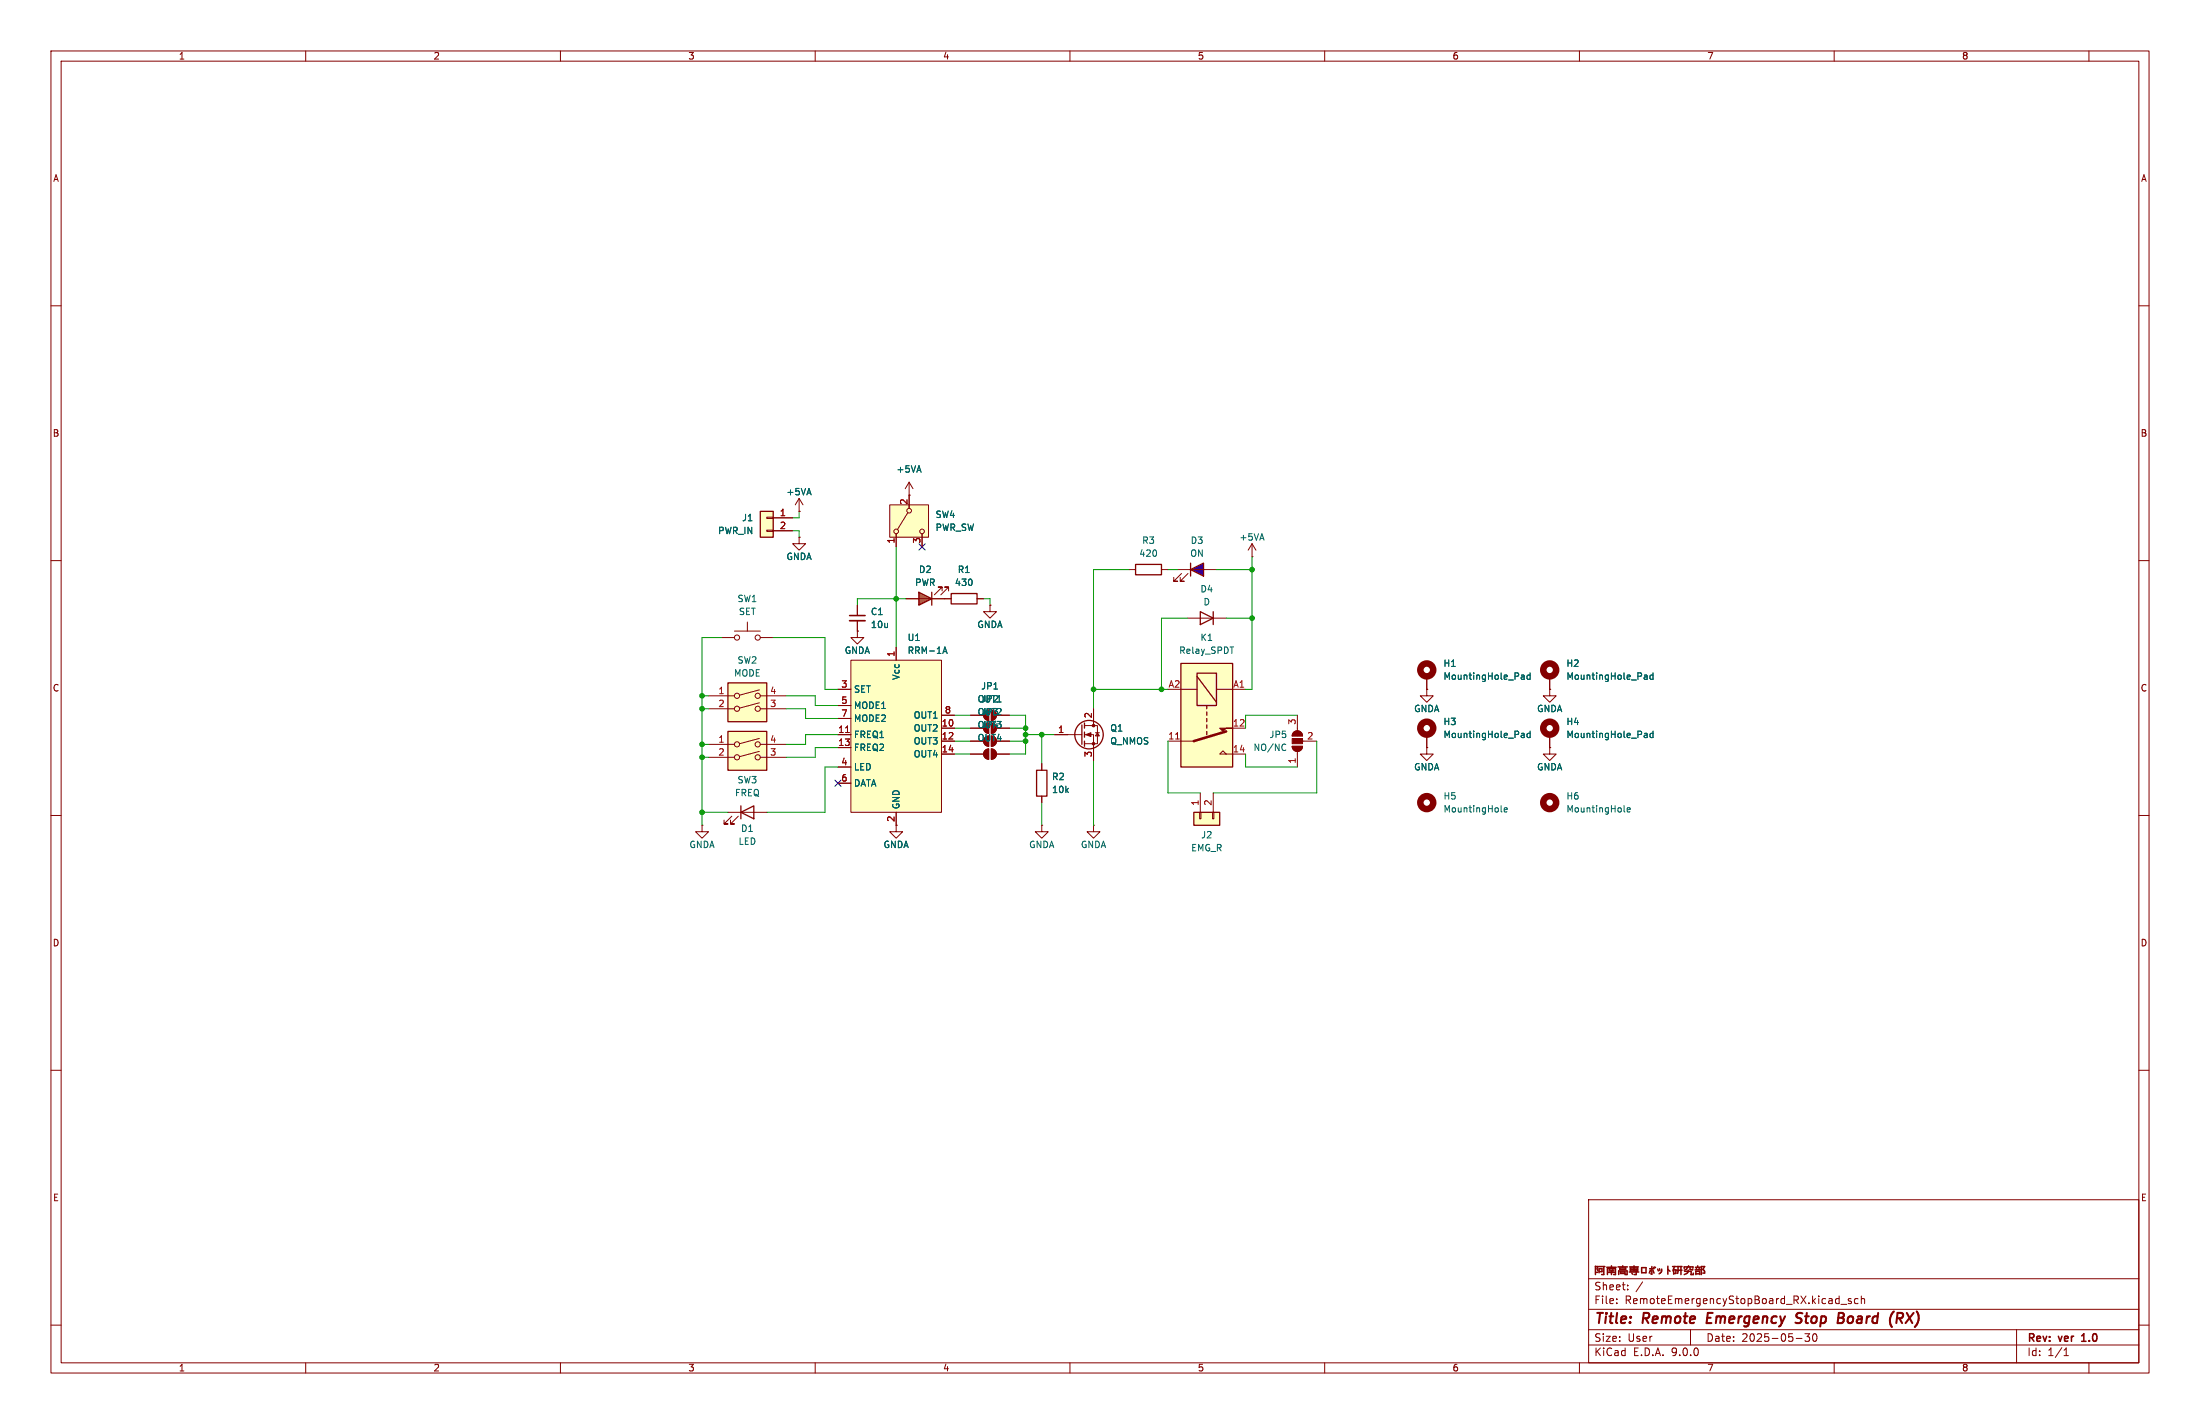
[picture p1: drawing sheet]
<svg xmlns="http://www.w3.org/2000/svg" width="432mm" height="279mm" viewBox="0 0 432 279" stroke-linecap="round" stroke-linejoin="round" font-family="sans-serif">
<g fill="none" stroke="#840000" stroke-width=".2">
<path d="M10 10h411.8v259.4h-411.8zM12 12h407.8v255.4h-407.8zM60 10v2M110 10v2M160 10v2M210 10v2M260 10v2M310 10v2M360 10v2M410 10v2M10 60h2M419.8 60h2"/>
<path d="M10 110h2M419.8 110h2M10 160h2M419.8 160h2M10 210h2M419.8 210h2M311.8 235.4h108v32h-108zM10 260h2M311.8 256.9h108M311.8 250.9h108M317.3 255.6v.2M317.3 254.9v.1"/>
<path d="M319.5 252.9v.2M319.5 252.2v.1M322.4 251.5l-1.3 1.9M361.3 255.9h1.2M363.3 254.9l-.3-.1-.2 .2v.2l.5 .2v.3h-.5M364.7 254.9l-.4-.1-.3 .3 .1 .6h.6M365.3 254.9l.2-.1 .4 .1 .1 .9M365.3 254.3v1.5M419.8 260h2M60 267.4v2M110 267.4v2M160 267.4v2"/>
<path d="M210 267.4v2M260 267.4v2M310 267.4v2M311.8 263.9h108M311.8 260.9h108M331.8 260.9v3M352.5 262.6h1.2M355.2 261.7l-.5 .6 .4 .1v.6l-.2 .2-.6-.2M355.9 261.8a.81 .81 0 0 0 .4 1.4l.2-.2 .1-.4-.1-.8M360 267.4v2M395.8 260.9v6.5M405.1 266h.9"/>
<path d="M405.1 264.9l.4-.4v1.5M410 267.4v2"/>
</g>
<g fill="none" stroke="#840000" stroke-width=".3">
<path d="M313.1 248.4v1.7M313.1 248.5h.5l-.2 .4M313.4 249.6h.2M313.5 249l.1 .4M313.8 248.5h1.2M313.9 249.5h.5v-.6h-.5v.8M314.8 248.5v1.6h-.4M315.4 248.6h1.8M315.5 250.1v-1.2h1.6v1.2h-.4M315.7 249.6h1.2M315.8 249.4h1M315.9 249.1l.1 .1"/>
<path d="M316.3 248.4v.5M316.3 249.4v.7M316.6 249.1l-.1 .3M317.6 248.6h1.8M317.7 250.1v-.7h1.7v.7h-.5M317.9 248.8h1.2v.3h-1.2zM318.1 249.6h.8v.3h-.8zM318.5 248.4v.2M319.8 249.6h1.8M319.9 248.6h1.7M320 248.8h1.4v.6h-1.4zM320 249.1h1.4"/>
<path d="M320.3 249.8l.1 .2M320.7 248.4v1M321.1 249.4v.7h-.4M322.2 248.7h.9v1h-.9zM323.8 248.9h.8M323.9 249.2l-.2 .6M324.2 248.5v1.5l-.2-.1M324.4 249.2l.2 .6M324.6 248.6l.1 .2M324.8 248.6l.1 .1M325.4 249l.1 .4M325.7 248.9l.1 .4"/>
<path d="M326.1 249a.77 .77 0 0 1-.5 .9M327.4 249.1l.4 .3M327.4 248.4v1.6M328.3 248.5h.7M328.4 249.1h.5v.8h-.4M328.5 248.9v1.1M328.6 248.5l-.2 .9M329.1 249.2h1M329.1 248.5h1M329.4 248.5l-.1 1.4M329.9 248.5v1.6M330.6 249.4h1.3v.7"/>
<path d="M331.2 248.6l-.3 .5-.3 .1M331.4 249.2l-.1 .4-.7 .5M331.4 248.4v.2M331.7 248.6v.5h.5v-.1M332.3 248.8v-.2h-1.7v.3M332.4 249.8v.3h-.5M332.7 249.1h1.1M332.8 248.6h.9M332.9 250.1v-.7h.7v.7M332.9 249.9h.7M332.9 248.8l.1 .2M333.2 248.4v.2"/>
<path d="M333.6 248.7l-.2 .4M334.2 249.8h.4l-.1-.5-.3-.2 .4-.6h-.7v1.6M408.6 263.2h.8M408.7 262l-.1 .1"/>
</g>
<path d="M335.2 257.6l-.2 2h.9M353.5 259.4a.85 .85 0 0 1-1.1 .1M353.5 257.6h-.5l-.3 .2a.45 .45 0 0 0 .2 .8l.5 .1M360.8 258.6h.7M360.9 257.6l.9 .1a.51 .51 0 0 1 .1 .5 .51 .51 0 0 1-.4 .4M361.5 258.6l.2 .1a.58 .58 0 0 1-.3 .9h-.7M371.7 257.3l-.1 .1M372.8 258.7l.5 .9M373.4 257.7l-1-.1-.2 2M373.4 258.5l-.3 .2h-.8" fill="none" stroke="#840000" stroke-width=".4"/>
<path d="M142.9 134h7.6v7.6h-7.6z" fill="#ffffc2"/>
<g fill="none" stroke="#840000" stroke-width=".2">
<path d="M139.1 136.5h5M139.1 139.1h5M149 135.4l-3.8 1M149 137.9l-3.8 1M149.2 136.5h5.1M149.2 139.1h5.1"/>
<circle cx="144.7" cy="139.1" r=".51"/>
<circle cx="144.7" cy="136.5" r=".51"/>
<circle cx="148.7" cy="136.5" r=".51"/>
<circle cx="148.7" cy="139.1" r=".51"/>
</g>
<path d="M142.9 134h7.6v7.6h-7.6z" fill="none" stroke="#840000" stroke-width=".25"/>
<path d="M167 129.5h17.8v29.9h-17.8z" fill="#ffffc2"/>
<g fill="none" stroke="#840000" stroke-width=".2">
<path d="M221.6 111.8h1.3M228 111.8h1.2M164.5 135.3h2.5M164.5 138.4h2.5M167 129.5h17.8v29.9h-17.8zM175.9 127v2.5M164.5 141h2.5M164.5 144.1h2.5M164.5 146.7h2.5M164.5 150.5h2.5M164.5 153.7h2.5M175.9 159.4v2.5"/>
<path d="M184.8 140.3h2.5M184.8 142.9h2.5M184.8 145.4h2.5M184.8 148h2.5"/>
</g>
<path d="M166 143.7h.7" fill="none" stroke="#a90000" stroke-width=".2"/>
<path d="M185 128.2l.5-1.3 .4 1.3M185.2 127.9h.6" fill="none" stroke="#006464" stroke-width=".2"/>
<path d="M222.9 110.7h5.1v2.1h-5.1z" fill="none" stroke="#840000" stroke-width=".25"/>
<path d="M233.7 111.8l2.5-1.3v2.5z" fill="#00f"/>
<g fill="none" stroke="#840000" stroke-width=".2">
<path d="M194.3 118.7v1.3h1.3l-1.3 1.3-1.3-1.3h1.3M194.3 118.7h.1M231.1 111.8h7.7M231.9 112.5l-1.5 1.5h.7h-.7v-.7M233.2 112.5l-1.6 1.5h.8h-.8v-.7M193.3 139.6l.8-.3v2.1a1.01 1.01 0 0 1-1-.7 1.01 1.01 0 0 1 .2-1.1zM194.6 139.3a1.02 1.02 0 0 1 1 1 1.02 1.02 0 0 1-1 1.1zM214.6 139.1v3.3M190.5 140.3h2.5M195.6 140.3h2.5M204.5 149.9v1.2M204.5 156.2v1.3"/>
<path d="M207 144.1h5.3M212.9 142.4h2.5v3.5h-2.5M212.9 144.1h1.7v5.1M215 143.8h.8M215.4 143.8l.4 .6h-.8zM137.8 161.9v1.3h1.3l-1.3 1.3-1.3-1.3h1.3M137.8 161.9h.1M175.9 161.9v1.3h1.3l-1.3 1.3-1.3-1.3h1.3M204.5 161.9v1.3h1.2l-1.2 1.3-1.3-1.3h1.3M204.5 161.9h.1M214.6 161.9v1.3h1.3l-1.3 1.3-1.2-1.3h1.2M214.6 161.9h.1"/>
</g>
<g fill="none" stroke="#840000" stroke-width=".25">
<path d="M233.7 111.8l2.5-1.3v2.5zM233.7 110.5v2.5M203.5 151.1h2v5.1h-2zM212.3 142.2v3.9M212.9 141.9v1M212.9 143.6v1.1M212.9 145.4v1"/>
<circle cx="213.7" cy="144.1" r="2.79"/>
</g>
<g fill="#840000" stroke="#840000" stroke-width=".2">
<path d="M193.3 139.6l.8-.3v2.1a1.01 1.01 0 0 1-1-.7 1.01 1.01 0 0 1 .2-1.1z"/>
<path d="M194.6 139.3a1.02 1.02 0 0 1 1 1 1.02 1.02 0 0 1-1 1.1z"/>
<path d="M213.1 144.1l1-.3v.7z"/>
<circle cx="214.6" cy="142.4" r=".25"/>
<circle cx="214.6" cy="145.9" r=".25"/>
</g>
<path d="M234.3 159.4h5.1v2.5h-5.1z" fill="#ffffc2"/>
<path d="M145.4 159.4l2.6-1.3v2.6zM145.4 158.1v2.6M234.3 159.4h5.1v2.5h-5.1z" fill="none" stroke="#840000" stroke-width=".25"/>
<path d="M142.9 159.4h7.6M235.5 159.4h.2v1.3h-.2zM235.6 155.6v3.8M238 159.4h.3v1.3h-.3zM238.1 155.6v3.8M143.6 160.1l-1.5 1.6h.8h-.8v-.8M144.9 160.1l-1.5 1.6h.7h-.7v-.8" fill="none" stroke="#840000" stroke-width=".2"/>
<path d="M142.9 143.5h7.6v7.6h-7.6z" fill="#ffffc2"/>
<g fill="none" stroke="#840000" stroke-width=".2">
<path d="M178.4 97.2h.1M178.4 94.6l-.7 1.3M178.4 94.6l.8 1.3M178.4 94.6v2.6M139.1 146.1h5M139.1 148.6h5M149 144.9l-3.8 1M149 147.4l-3.8 1.1M149.2 146.1h5.1M149.2 148.6h5.1M190.5 145.4h2.5M190.5 148h2.5"/>
<path d="M190.5 142.9h2.5M193.3 144.7l.8-.3v2a1.01 1.01 0 0 1-1-.6 1.01 1.01 0 0 1 .2-1.1zM193.3 147.2l.8-.3v2.1a1.01 1.01 0 0 1-1-.7 1.01 1.01 0 0 1 .2-1.1zM193.3 142.2l.8-.3v2a1.01 1.01 0 0 1-1-.6 1.01 1.01 0 0 1 .2-1.1zM194.6 144.4a1.02 1.02 0 0 1 1 1 1.02 1.02 0 0 1-1 1zM194.6 146.9a1.02 1.02 0 0 1 1 1.1 1.02 1.02 0 0 1-1 1zM194.6 143.9v-2a1.02 1.02 0 0 1 1 1 1.02 1.02 0 0 1-1 1M195.6 145.4h2.5M195.6 148h2.5M195.6 142.9h2.5"/>
<circle cx="144.7" cy="148.6" r=".51"/>
<circle cx="144.7" cy="146.1" r=".51"/>
<circle cx="148.7" cy="146.1" r=".51"/>
<circle cx="148.7" cy="148.6" r=".51"/>
</g>
<path d="M142.9 143.5h7.6v7.6h-7.6z" fill="none" stroke="#840000" stroke-width=".25"/>
<g fill="#840000" stroke="#840000" stroke-width=".2">
<path d="M193.3 144.7l.8-.3v2a1.01 1.01 0 0 1-1-.6 1.01 1.01 0 0 1 .2-1.1z"/>
<path d="M194.6 144.4a1.02 1.02 0 0 1 1 1 1.02 1.02 0 0 1-1 1z"/>
<path d="M193.3 147.2l.8-.3v2.1a1.01 1.01 0 0 1-1-.7 1.01 1.01 0 0 1 .2-1.1z"/>
<path d="M194.6 146.9a1.02 1.02 0 0 1 1 1.1 1.02 1.02 0 0 1-1 1z"/>
<path d="M193.3 142.2l.8-.3v2a1.01 1.01 0 0 1-1-.6 1.01 1.01 0 0 1 .2-1.1z"/>
<path d="M194.6 141.9a1.02 1.02 0 0 1 1 1 1.02 1.02 0 0 1-1 1z"/>
</g>
<path d="M231.8 130.2h10.1v20.3h-10.1z" fill="#ffffc2"/>
<g fill="none" stroke="#840000" stroke-width=".2">
<path d="M156.8 97.8l-.7 1.3M156.8 97.8l.8 1.3M156.8 97.8v2.5M156.8 100.3h.1M156.8 105.4v1.3h1.3l-1.3 1.3-1.2-1.3h1.2M156.8 105.4h.1M245.7 109.2h.1M245.7 106.7l-.7 1.3M245.7 106.7l.8 1.3M245.7 106.7v2.5M231.8 135.3h3.1M233 121.3h7.7"/>
<path d="M238.8 135.3h5.7M280 135.3v1.2h1.3l-1.3 1.3-1.2-1.3h1.2M280 135.3h.1M280 132.7v2.6M304.2 135.3v1.2h1.2l-1.2 1.3-1.3-1.3h1.3M304.2 135.3h.1M304.2 132.7v2.6M229.2 145.4h5.1M240.7 148l-.7-.7-.6 .7h5.1M241.9 142.9h2.6M253.6 146.4h2.1a1.02 1.02 0 0 1-1.1 1 1.02 1.02 0 0 1-1-1zM253.9 143.7a1.02 1.02 0 0 1 1.1-.2 1.02 1.02 0 0 1 .7 .9h-2.1z"/>
<path d="M254.6 140.3v3.1M254.6 147.4v3.1M255.7 145.4h2.7M280 146.7v1.3h1.3l-1.3 1.2-1.2-1.2h1.2M280 146.7h.1M280 144.1v2.6M304.2 146.7v1.3h1.2l-1.2 1.2-1.3-1.2h1.3M304.2 146.7h.1M304.2 144.1v2.6"/>
</g>
<path d="M231.8 130.2h10.1v20.3h-10.1zM234.9 132.1h3.9v6.3h-3.9zM234.9 132.7l3.9 5.1M235.6 120l2.5 1.3-2.5 1.3zM236.9 138.4v.7M236.9 139.7v.6M238.1 120v2.6M236.9 141v.6M236.9 142.2v.7M236.9 143.5v.6" fill="none" stroke="#840000" stroke-width=".25"/>
<g fill="#840000" stroke="#840000" stroke-width=".2">
<path d="M239.4 142.9h2.5h-1.2l-.7 .6z"/>
<path d="M253.6 146.4h2.1a1.02 1.02 0 0 1-1.1 1 1.02 1.02 0 0 1-1-1z"/>
<path d="M253.6 144.9h2.1v1h-2.1z"/>
<path d="M253.9 143.7a1.02 1.02 0 0 1 1.1-.2 1.02 1.02 0 0 1 .7 .9h-2.1z"/>
</g>
<path d="M240.7 143.5l-6.4 1.9" fill="none" stroke="#840000" stroke-width=".51"/>
<path d="M230.7 145h.8" fill="none" stroke="#a90000" stroke-width=".2"/>
<g fill="none" stroke="#840000" stroke-width="1.3">
<circle cx="280" cy="131.4" r="1.27"/>
<circle cx="304.2" cy="131.4" r="1.27"/>
<circle cx="280" cy="157.5" r="1.27"/>
<circle cx="280" cy="142.9" r="1.27"/>
<circle cx="304.2" cy="157.5" r="1.27"/>
<circle cx="304.2" cy="142.9" r="1.27"/>
</g>
<g fill="none" stroke="#006464" stroke-width=".2">
<path d="M298.7 132.4l.5 .2v.7M299.2 133.2l-.5 .1M299.2 132.8h-.5M300.3 132v1.3M300.3 132.5l-.3-.1-.3 .3 .1 .5h.5M322.9 132.4l.4 .2v.7M323.3 133.2l-.4 .1M323.3 132.8h-.4M324.4 132.5l-.3-.1-.3 .3 .2 .5h.4M324.4 132v1.3M252.1 146l.3 .1M252.4 147.1l-.3 .2"/>
<path d="M294.6 159.1l.2 .2M295.2 158.9l.6-.1v-.3h-.4l-.2 .2 .1 .6h.5M298.7 143.9l.5 .2v.6M299.2 144.7h-.5M299.2 144.2h-.5M300.3 143.9h-.3l-.3 .2 .1 .6h.5M300.3 143.5v1.2M318.8 159.1l.1 .2M319.4 158.9l.6-.1-.1-.3h-.4l-.1 .2v.6h.5M322.9 143.9l.4 .2v.6M323.3 144.7h-.4M323.3 144.2h-.4"/>
<path d="M324.4 143.9h-.3l-.3 .2 .2 .6h.4M324.4 143.5v1.2"/>
</g>
<path d="M149.2 100.3h2.6v5.1h-2.6z" fill="#ffffc2"/>
<path d="M149.2 100.3h2.6v5.1h-2.6z" fill="none" stroke="#840000" stroke-width=".25"/>
<g fill="none" stroke="#840000" stroke-width=".2">
<path d="M150.5 101.5h1.3v.2h-1.3zM150.5 104h1.3v.3h-1.3zM151.8 101.6h3.8M151.8 104.1h3.8M168.3 118.7v2.1M141.6 125.1h2.5M144.1 123.8h5.1M146.7 122v1.8M149.2 125.1h2.6M168.3 123.8v1.3h1.2l-1.2 1.3-1.3-1.3h1.3M168.3 123.8h.1M168.3 121.8v2"/>
<circle cx="144.7" cy="125.1" r=".51"/>
<circle cx="148.7" cy="125.1" r=".51"/>
</g>
<path d="M166.8 120.8h3" fill="none" stroke="#840000" stroke-width=".3"/>
<path d="M166.8 121.8h3" fill="none" stroke="#840000" stroke-width=".33"/>
<path d="M174.6 99.1h7.6v6.3h-7.6z" fill="#ffffc2"/>
<g fill="none" stroke="#840000" stroke-width=".2">
<path d="M174.6 99.1h7.6v6.3h-7.6zM178.4 97.2v2.5M175.9 104.8v2.5M178.2 100.6l-2.1 3.3M181 104.8v2.5M185.4 117.5h1.3M191.8 117.5h1.2"/>
<circle cx="175.9" cy="104.3" r=".46"/>
<circle cx="178.4" cy="100.2" r=".46"/>
<circle cx="181" cy="104.3" r=".46"/>
</g>
<path d="M186.7 116.5h5.1v2h-5.1z" fill="none" stroke="#840000" stroke-width=".25"/>
<path d="M180.3 116.2l2.6 1.3-2.6 1.2z" fill="#ee7800"/>
<g fill="none" stroke="#840000" stroke-width=".2">
<path d="M178.4 97.2h.1M178.4 97.2v2.5M151.8 101.6h3.8M151.8 104.1h3.8M156.8 100.3h.1M156.8 105.4h.1M168.3 118.7v2.1M175.9 104.8v2.5M177.8 117.5h8.9M181 104.8v2.5M184.9 116v-.8h-.8h.8l-1.5 1.5M186.2 116v-.8h-.8h.8l-1.5 1.5"/>
<path d="M191.8 117.5h1.2M194.3 118.7h.1M164.5 135.3h2.5M164.5 138.4h2.5M168.3 123.8h.1M168.3 121.8v2M175.9 127v2.5M214.6 139.1v2.5M280 135.3h.1M280 132.7v2.6M304.2 135.3h.1M304.2 132.7v2.6"/>
<path d="M164.5 144.1h2.5M164.5 141h2.5M164.5 146.7h2.5M164.5 150.5h2.5M164.5 153.7h2.5M175.9 159.4v2.5M184.8 145.4h2.5M184.8 148h2.5M184.8 142.9h2.5M184.8 140.3h2.5M190.5 145.4h2.5M190.5 148h2.5"/>
<path d="M190.5 142.9h2.5M190.5 140.3h2.5M195.6 145.4h2.5M195.6 148h2.5M195.6 142.9h2.5M195.6 140.3h2.5M204.5 149.9v1.2M204.5 156.2v1.3M207 144.1h2.5M214.6 146.7v2.5M280 146.7h.1M280 144.1v2.6"/>
<path d="M304.2 146.7h.1M304.2 144.1v2.6"/>
</g>
<path d="M180.3 116.2l2.6 1.3-2.6 1.2zM182.9 116.2v2.5" fill="none" stroke="#840000" stroke-width=".25"/>
<g fill="none" stroke="#009600" stroke-width=".2">
<path d="M155.6 104.1h1.2v1.3M156.8 100.3v1.3h-1.2M175.9 107.3v19.7M177.8 117.5h-9.5v1.2M193 117.5h1.3v1.2M221.6 111.8h-7v27.3M229.2 111.8h1.9M238.8 111.8h6.9M245.7 109.2v26.1h-1.2M137.8 139.1h1.3M137.8 136.5h1.3M141.6 125.1h-3.8v36.8"/>
<path d="M151.8 125.1h10.1v10.2h2.6M154.3 139.1h3.8v1.9h6.4M154.3 136.5h5.7v1.9h4.5M214.6 135.3h14.6M233 121.3h-5v14M240.7 121.3h5M137.8 148.6h1.3M137.8 159.4h5.1M137.8 146.1h1.3M164.5 146.7h-4.5v1.9h-5.7M164.5 144.1h-6.4v2h-3.8M164.5 150.5h-2.6v8.9h-11.4"/>
<path d="M187.3 145.4h3.2M187.3 140.3h3.2M187.3 148h3.2M187.3 142.9h3.2M198.1 145.4h3.2M198.1 140.3h3.2v7.7h-3.2M198.1 142.9h3.2M201.3 144.1h5.7M204.5 144.1v5.8M204.5 157.5v4.4M214.6 149.2v12.7M229.2 145.4v10.2h6.4"/>
<path d="M244.5 148v2.5h10.1M254.6 140.3h-10.1v2.6M258.4 145.4v10.2h-20.3"/>
</g>
<path d="M180.4 106.7l1.2 1.2M181.6 106.7l-1.2 1.2M163.9 153.1l1.2 1.2M165.1 153.1l-1.2 1.2" fill="none" stroke="#000084" stroke-width=".2"/>
<g fill="none" stroke="#006464" stroke-width=".2">
<path d="M185 128.2l.5-1.3 .4 1.3M185.2 127.9h.6M298.7 132.4l.5 .2v.7M299.2 133.2l-.5 .1M299.2 132.8h-.5M300.3 132v1.3M300.3 132.5l-.3-.1-.3 .3 .1 .5h.5M322.9 132.4l.4 .2v.7M323.3 133.2l-.4 .1M323.3 132.8h-.4M324.4 132.5l-.3-.1-.3 .3 .2 .5h.4M324.4 132v1.3"/>
<path d="M298.7 143.9l.5 .2v.6M299.2 144.7h-.5M299.2 144.2h-.5M300.3 143.9h-.3l-.3 .2 .1 .6h.5M300.3 143.5v1.2M322.9 143.9l.4 .2v.6M323.3 144.7h-.4M323.3 144.2h-.4M324.4 143.9h-.3l-.3 .2 .2 .6h.4M324.4 143.5v1.2"/>
</g>
<path d="M166 143.7h.7" fill="none" stroke="#a90000" stroke-width=".2"/>
<g fill="#009600" stroke="#009600" stroke-width=".2">
<circle cx="214.6" cy="135.3" r=".46"/>
<circle cx="204.5" cy="144.1" r=".46"/>
<circle cx="201.3" cy="145.4" r=".46"/>
<circle cx="201.3" cy="142.9" r=".46"/>
<circle cx="201.3" cy="144.1" r=".46"/>
<circle cx="137.8" cy="146.1" r=".46"/>
<circle cx="137.8" cy="148.6" r=".46"/>
<circle cx="137.8" cy="159.4" r=".46"/>
<circle cx="137.8" cy="139.1" r=".46"/>
<circle cx="228" cy="135.3" r=".46"/>
<circle cx="245.7" cy="111.8" r=".46"/>
<circle cx="245.7" cy="121.3" r=".46"/>
<circle cx="137.8" cy="136.5" r=".46"/>
<circle cx="175.9" cy="117.5" r=".46"/>
</g>
<g font-size="2.8" fill="#840000">
<text x="312.8" y="260.3">Title:</text>
<text x="322.5" y="260.3">Remote</text>
<text x="335.8" y="260.3">Emergency</text>
<text x="354.2" y="260.3">Stop</text>
<text x="363.1" y="260.3">Board</text>
<text x="374.1" y="260.3">(RX)</text>
</g>
<g font-size="2.1" fill="#840000">
<text x="312.8" y="256.1">File:</text>
<text x="312.8" y="253.4">Sheet:</text>
<text x="318.9" y="256.1">RemoteEmergencyStopBoard_RX.kicad_sch</text>
<text x="312.8" y="263.5">Size:</text>
<text x="319.5" y="263.5">User</text>
<text x="334.8" y="263.5">Date:</text>
<text x="341.8" y="263.5">2025-05-30</text>
<text x="397.8" y="263.7">Rev:</text>
<text x="404.2" y="263.7">ver</text>
<text x="409.3" y="263.7">1.0</text>
<text x="312.8" y="266.3">KiCad</text>
<text x="320.5" y="266.3">E.D.A.</text>
<text x="328.1" y="266.3">9.0.0</text>
<text x="397.8" y="266.3">Id:</text>
<text x="401.9" y="266.3">1/1</text>
</g>
<g font-size="1.8" fill="#840000">
<text x="35" y="11.9">1</text>
<text x="85" y="11.9">2</text>
<text x="135" y="11.9">3</text>
<text x="185" y="11.9">4</text>
<text x="235" y="11.9">5</text>
<text x="285" y="11.9">6</text>
<text x="335" y="11.9">7</text>
<text x="385" y="11.9">8</text>
<text x="10.3" y="35.9">A</text>
<text x="420.1" y="35.9">A</text>
<text x="10.3" y="85.9">B</text>
<text x="420.1" y="85.9">B</text>
<text x="10.3" y="135.9">C</text>
<text x="420.1" y="135.9">C</text>
<text x="175.6" y="161.4" transform="rotate(-90 175.6 161.4)">2</text>
<text x="10.3" y="185.9">D</text>
<text x="420.1" y="185.9">D</text>
<text x="10.3" y="235.9">E</text>
<text x="420.1" y="235.9">E</text>
<text x="35" y="269.3">1</text>
<text x="85" y="269.3">2</text>
<text x="135" y="269.3">3</text>
<text x="185" y="269.3">4</text>
<text x="235" y="269.3">5</text>
<text x="285" y="269.3">6</text>
<text x="335" y="269.3">7</text>
<text x="385" y="269.3">8</text>
</g>
<g font-size="1.8" fill="#006464">
<text x="175.9" y="92.9">+5VA</text>
<text x="154.3" y="97.4">+5VA</text>
<text x="183.5" y="101.8">SW4</text>
<text x="140.8" y="105">PWR_IN</text>
<text x="145.6" y="102.5">J1</text>
<text x="183.5" y="104.4">PWR_SW</text>
<text x="224.1" y="106.9">R3</text>
<text x="233.6" y="106.9">D3</text>
<text x="243.2" y="106.3">+5VA</text>
<text x="154.3" y="110.1">GNDA</text>
<text x="180.3" y="112.6">D2</text>
<text x="187.9" y="112.6">R1</text>
<text x="223.5" y="109.4">420</text>
<text x="233.5" y="109.4">ON</text>
<text x="144.6" y="118.3">SW1</text>
<text x="179.5" y="115.2">PWR</text>
<text x="187.3" y="115.2">430</text>
<text x="235.5" y="116.4">D4</text>
<text x="236.1" y="119">D</text>
<text x="144.9" y="120.9">SET</text>
<text x="170.8" y="120.9">C1</text>
<text x="170.8" y="123.4">10u</text>
<text x="178" y="126">U1</text>
<text x="191.7" y="123.4">GNDA</text>
<text x="235.5" y="126">K1</text>
<text x="144.6" y="130.4">SW2</text>
<text x="165.7" y="128.5">GNDA</text>
<text x="178" y="128.5">RRM-1A</text>
<text x="231.3" y="128.5">Relay_SPDT</text>
<text x="283.2" y="131">H1</text>
<text x="307.3" y="131">H2</text>
<text x="144" y="132.9">MODE</text>
<text x="167.5" y="136.1">SET</text>
<text x="176.8" y="133.5" transform="rotate(-90 176.8 133.5)">Vcc</text>
<text x="192.5" y="135.5">JP1</text>
<text x="283.2" y="133.6">MountingHole_Pad</text>
<text x="307.3" y="133.6">MountingHole_Pad</text>
<text x="167.5" y="139.3">MODE1</text>
<text x="167.5" y="141.8">MODE2</text>
<text x="179.2" y="141.2">OUT1</text>
<text x="179.2" y="143.7">OUT2</text>
<text x="191.8" y="138">OUT1</text>
<text x="191.8" y="143.1">OUT3</text>
<text x="191.8" y="140.6">OUT2</text>
<text x="192.5" y="140.6">JP3</text>
<text x="192.5" y="143.1">JP4</text>
<text x="192.5" y="138">JP2</text>
<text x="217.8" y="143.7">Q1</text>
<text x="277.5" y="139.9">GNDA</text>
<text x="283.2" y="142.5">H3</text>
<text x="301.6" y="139.9">GNDA</text>
<text x="307.3" y="142.5">H4</text>
<text x="167.5" y="145">FREQ1</text>
<text x="167.5" y="147.5">FREQ2</text>
<text x="179.2" y="146.3">OUT3</text>
<text x="179.2" y="148.8">OUT4</text>
<text x="191.8" y="145.6">OUT4</text>
<text x="217.8" y="146.3">Q_NMOS</text>
<text x="245.9" y="147.5">NO/NC</text>
<text x="249.1" y="145">JP5</text>
<text x="283.2" y="145">MountingHole_Pad</text>
<text x="307.3" y="145">MountingHole_Pad</text>
<text x="144.6" y="153.9">SW3</text>
<text x="167.5" y="151.4">LED</text>
<text x="167.5" y="154.5">DATA</text>
<text x="206.4" y="153.3">R2</text>
<text x="206.4" y="155.8">10k</text>
<text x="277.5" y="151.4">GNDA</text>
<text x="301.6" y="151.4">GNDA</text>
<text x="144.2" y="156.4">FREQ</text>
<text x="176.8" y="158.9" transform="rotate(-90 176.8 158.9)">GND</text>
<text x="283.2" y="157.1">H5</text>
<text x="283.2" y="159.6">MountingHole</text>
<text x="307.3" y="157.1">H6</text>
<text x="307.3" y="159.6">MountingHole</text>
<text x="135.2" y="166.6">GNDA</text>
<text x="144.9" y="166">LED</text>
<text x="145.3" y="163.4">D1</text>
<text x="173.3" y="166.6">GNDA</text>
<text x="201.9" y="166.6">GNDA</text>
<text x="212" y="166.6">GNDA</text>
<text x="233.7" y="167.2">EMG_R</text>
<text x="235.7" y="164.7">J2</text>
</g>
<g font-size="1.8" fill="#a90000">
<text x="153" y="101.3">1</text>
<text x="178.2" y="99.1" transform="rotate(-90 178.2 99.1)">2</text>
<text x="153" y="103.9">2</text>
<text x="175.6" y="106.8" transform="rotate(-90 175.6 106.8)">1</text>
<text x="180.7" y="106.8" transform="rotate(-90 180.7 106.8)">3</text>
<text x="175.6" y="129" transform="rotate(-90 175.6 129)">1</text>
<text x="140.9" y="136.3">1</text>
<text x="151.1" y="136.3">4</text>
<text x="165" y="135">3</text>
<text x="229.3" y="135">A2</text>
<text x="242" y="135">A1</text>
<text x="140.9" y="138.8">2</text>
<text x="151.1" y="138.8">3</text>
<text x="164.4" y="143.9">11</text>
<text x="165" y="138.2">5</text>
<text x="165" y="140.7">7</text>
<text x="184.7" y="142.6">10</text>
<text x="185.3" y="140.1">8</text>
<text x="207.6" y="143.9">1</text>
<text x="214.4" y="141" transform="rotate(-90 214.4 141)">2</text>
<text x="241.9" y="142.6">12</text>
<text x="254.4" y="142.3" transform="rotate(-90 254.4 142.3)">3</text>
<text x="140.9" y="145.8">1</text>
<text x="140.9" y="148.3">2</text>
<text x="151.1" y="145.8">4</text>
<text x="151.1" y="148.3">3</text>
<text x="164.4" y="146.4">13</text>
<text x="184.7" y="145.2">12</text>
<text x="184.7" y="147.7">14</text>
<text x="214.4" y="148.7" transform="rotate(-90 214.4 148.7)">3</text>
<text x="229.2" y="145.2">11</text>
<text x="241.9" y="147.7">14</text>
<text x="254.4" y="149.9" transform="rotate(-90 254.4 149.9)">1</text>
<text x="256.5" y="145.2">2</text>
<text x="165" y="150.2">4</text>
<text x="165" y="153.4">6</text>
<text x="235.3" y="158.2" transform="rotate(-90 235.3 158.2)">1</text>
<text x="237.9" y="158.2" transform="rotate(-90 237.9 158.2)">2</text>
</g>
</svg>
